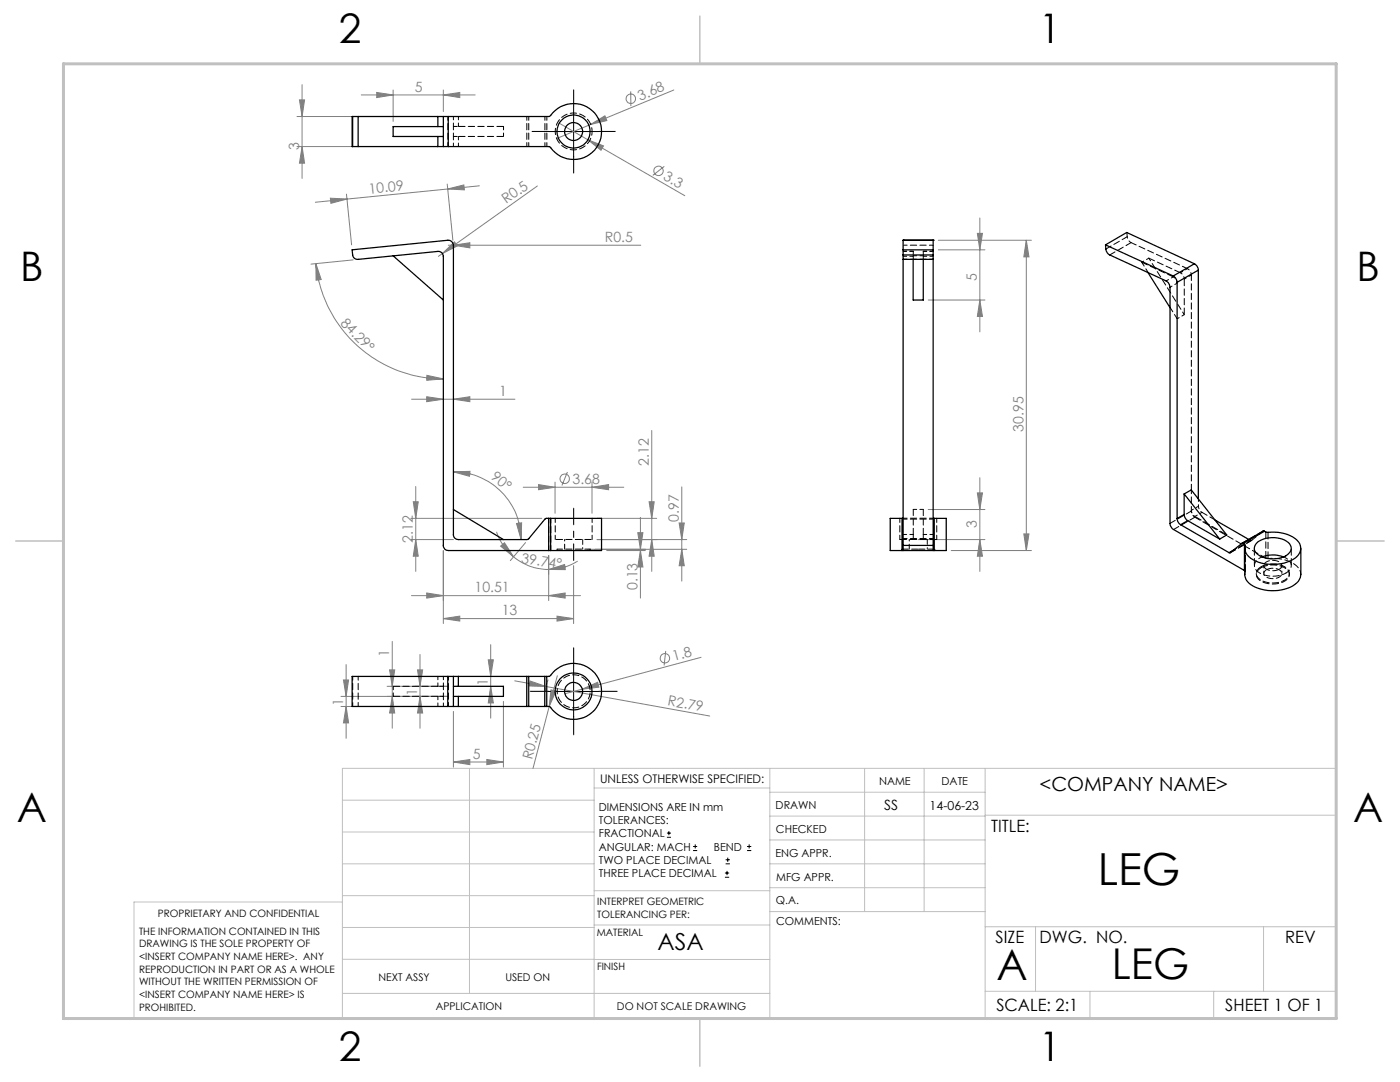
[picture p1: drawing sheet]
<svg xmlns="http://www.w3.org/2000/svg" width="279mm" height="216mm" viewBox="0 0 279 216" stroke-linecap="round" stroke-linejoin="round" font-family="sans-serif">
<g fill="none" stroke="#808080" stroke-width=".2">
<path d="M59.8 19.9h1l-.5 3.3zM60.3 16.9v18.7M72.1 18.9h22.7M75.2 18.5l3.3 .4-3.3 .6zM78.5 18v6.2M88.5 18.9l3.3-.4v1zM88.5 18v4.3M125.9 18.2v3M134.5 18l-23.4 9.7M59.3 23.2h11.1M59.3 29.2h11.1M60.3 29.2l.5 3.4h-1z"/>
<path d="M65.9 39.5l3.4 .2-3.3 .9zM69.1 38.7l1.1 10.2M89.3 36.7l1.1 11.2M89.4 37.7l-26.5 2.7M89.4 37.7l3.2-.8 .1 1zM95.7 37.1l-6.3 .6M107.2 37.1l-18.9 13.5M111.6 24.6l25.1 14.5M117.3 27.9l3.1 1.2-.5 .9zM117.9 24.8l2.8-1.7 .4 1zM132.6 33.2l-2.3 1.8M63 52.6l1.1 3.2-1 .1z"/>
<path d="M63 52.6a25.6 25.6 0 0 0 25.5 23M70.5 51.9l-8.4 .8M88.3 50.6l2.4-2.3 .6 .8zM88.3 50.6l-.8 .6M89.5 48.9h38.4M90.5 48.9l3.3-.5v1.1zM185.2 59.9h11.4M187.3 49.8h9.3M187.3 47.9h18.5M195.1 46.6h1l-.6 3.2zM195.5 43.5v22.7M195.5 59.9l.6 3.2h-1z"/>
<path d="M204.8 47.9l.6 3.4h-1.1zM204.8 47.9v62M82.1 79.7h20.7M85.2 79.2l3.3 .5-3.3 .5zM85.2 74.9l3.3 .7-3.3 .3zM90.5 79.7l3.3-.5v1zM83 97.1v16.9M90.5 94.2l3.3-.1-.1 .9zM90.5 94.2a13.6 13.6 0 0 1 13.5 13.5M104.4 97.2h20.1M107.5 96.7l3.3 .5-3.3 .5zM110.8 96.2v6.2"/>
<path d="M113.2 94.2l-1.1 2.7M118.1 97.2l3.4-.5v1zM118.1 96.2v6.2M130.1 85.9v28.1M136.1 97.2v18.8M195.1 98.4h1l-.6 3.3zM195.5 95.3v18.7M82 107.7h8.5M82 103.4h26.1M82.1 118.9h33.8M82.5 100.1h1l-.5 3.3zM83 107.7l.5 3.3h-1z"/>
<path d="M85.2 118.3l3.3 .6-3.3 .4zM88.5 109.9v14.5M99.1 106.1a11.2 11.2 0 0 0 3.4 5M99.9 109l.8-.7 1.8 2.8zM102.5 111.1a10.7 10.7 0 0 0 7 2.5M103.1 104.5l1-.2-.1 3.4zM104.9 108.3l-3.1 3.6M109.5 113.6l3.2-1 .1 1.1zM109.5 118.9l3.3-.6v1zM109.5 110.8v9M114.5 112.9v11.5M115.3 112a10.9 10.9 0 0 1-5.8 1.6"/>
<path d="M117.3 109.6h19.8M119.2 107.7h17.9M119.2 103.4h11.9M121.1 109.9h7.7M127.3 106.3h1l-.5 3.3zM127.8 109.9l.5 3.2h-1zM127.8 103.3v16M129.5 100.1h1.1l-.5 3.3zM130.1 107.7l.5 3.3h-1.1zM135.5 104.4h1.1l-.5 3.3zM136.1 109.6l.5 3.3h-1.1zM183.2 107.7h13.4"/>
<path d="M185.2 101.7h11.4M189.8 109.9h16M195.5 107.7l.6 3.3h-1zM204.3 106.5h1.1l-.6 3.4zM68.1 139h21.4M68.5 135.7h1.1l-.5 3.3zM69.1 132.6v14.7M77.3 136.9h12.2M77.8 133.7h1l-.5 3.2zM78.3 139l.5 3.3h-1zM78.3 128v17.3M83.3 133.7h1l-.5 3.2z"/>
<path d="M83.8 139l.5 3.3h-1zM83.8 130.6v14.7M88.5 123.4l3.3-.5v1zM88.5 123.4h26M97.4 131.7h1.1l-.6 3.3zM97.9 136.9l.6 3.4h-1.1zM97.9 128.6v14.7M100.5 139.9v13.2M102.7 135.9l38.9 7M105.8 135.9l3.2 1.1-3.4-.1zM109.4 135.6l-.4 1.1-.1 1.3M110 137.7l.9 .2-1.3 3.1z"/>
<path d="M111.2 122.9l3.3 .5-3.3 .5zM111.2 134.8l-4.8 18.6M116.2 137.5l3.1-1.4 .2 1zM116.2 137.5l-3.5 .9M132.9 129.9l-.4 2.9M139.9 131.2l-23.7 6.3M68.1 141h20.3M69.1 141l.5 3.3h-1.1zM90.5 152l3.3-.4v1zM90.5 142v11.1M90.5 152h10M97.2 151.6l3.3 .4-3.3 .6z"/>
<circle cx="125.9" cy="19.7" r=".95"/>
<circle cx="131.4" cy="34.1" r=".94"/>
<circle cx="112.7" cy="95.5" r=".95"/>
<circle cx="132.7" cy="131.3" r=".95"/>
</g>
<g fill="none" stroke="#000" stroke-width=".2">
<path d="M109.5 26.2h10M114.5 21.2v10.1M109.5 138h10M114.5 133v10M133.1 167.1h.8M133.1 166.2h.8M133.5 165.8v.9M138.3 169.7h.8M138.3 168.9h.8M138.7 168.5v.8M144.7 175h.8M144.7 174.2h.8"/>
<path d="M144.8 172.4h.9M144.8 171.6h.9M145.1 173.8v.8M145.2 171.1v.9M149.1 169.7h.8M149.1 168.9h.8M149.5 168.5v.8"/>
</g>
<path d="M114.5 101.4v10.4" fill="none" stroke="#000" stroke-width=".2" stroke-dasharray="15.2 1.3 1.3 1.3" stroke-dashoffset="11.9"/>
<path d="M109.5 26.2h-3.3M114.5 21.2v-3.3M114.5 31.2v3.3M119.5 26.2h3.3M109.5 137.9h-3.7M114.5 132.9v-3.6M119.5 137.9h3.7M114.5 142.9v3.7" fill="none" stroke="#000" stroke-width=".2" stroke-dasharray="15.2 1.3 1.3 1.3"/>
<g fill="none" stroke="#c0c0c0" stroke-width=".2">
<path d="M68.3 159.7h50.3M93.7 153.3v44.9M118.6 153.3v49.9M118.6 157.2h35M153.6 153.3v49.9M153.6 158.1h43M172.5 153.3v28.6M184.4 153.3v28.6M196.6 153.3v49.9M68.3 180h-41.6v23.2h240v-49.9h-198.4v49.9M68.3 166h50.3M68.3 178.7h50.3"/>
<path d="M68.3 172.4h50.3M118.6 177.7h35M153.6 162.8h43M153.6 177.1h43M153.6 172.4h43M153.6 167.6h43M196.6 162.7h70.1M68.3 198.2h85.3M68.3 191.4l85.3 .1M68.3 185.1h50.3M118.6 184.6h35M153.6 181.9h43"/>
<path d="M196.6 184.9h70.1M196.6 197.8h70.1M206.7 184.9v12.9M217.5 197.8v5.4M242.2 197.8v5.4M252.2 184.9v12.9"/>
</g>
<path d="M139.7 3.2v9.5M3.1 107.9h9.6M266.7 107.9h9.5M139.7 203.2v9.6" fill="none" stroke="#c0c0c0" stroke-width=".3"/>
<path d="M12.7 12.7h254v190.5h-254z" fill="none" stroke="#c0c0c0" stroke-width=".6"/>
<g fill="#808080">
<path d="M90.5 48.9l3.3-.5v1.1z"/>
<path d="M116.2 137.5l3.1-1.4 .2 1z"/>
<path d="M117.9 24.8l2.8-1.7 .4 1z"/>
<path d="M88.3 50.6l2.4-2.3 .6 .8z"/>
<path d="M110 137.7l.9 .2-1.3 3.1z"/>
<path d="M117.3 27.9l3.1 1.2-.5 .9z"/>
<path d="M105.8 135.9l3.2 1.1-3.4-.1z"/>
<path d="M103.1 104.5l1-.2-.1 3.4zM90.5 94.2l3.3-.1-.1 .9z"/>
<path d="M118.1 97.2l3.4-.5v1zM107.5 96.7l3.3 .5-3.3 .5zM111.2 122.9l3.3 .5-3.3 .5zM88.5 123.4l3.3-.5v1z"/>
<path d="M85.2 118.3l3.3 .6-3.3 .4zM109.5 118.9l3.3-.6v1zM85.2 79.2l3.3 .5-3.3 .5zM90.5 79.7l3.3-.5v1zM90.5 152l3.3-.4v1zM97.2 151.6l3.3 .4-3.3 .6zM75.2 18.5l3.3 .4-3.3 .6zM88.5 18.9l3.3-.4v1z"/>
<path d="M65.9 39.5l3.4 .2-3.3 .9zM89.4 37.7l3.2-.8 .1 1z"/>
<path d="M83 107.7l.5 3.3h-1zM82.5 100.1h1l-.5 3.3zM195.5 59.9l.6 3.2h-1zM195.1 46.6h1l-.6 3.2zM195.5 107.7l.6 3.3h-1zM195.1 98.4h1l-.6 3.3z"/>
<path d="M127.3 106.3h1l-.5 3.3zM127.8 109.9l.5 3.2h-1zM135.5 104.4h1.1l-.5 3.3zM136.1 109.6l.5 3.3h-1.1zM129.5 100.1h1.1l-.5 3.3zM130.1 107.7l.5 3.3h-1.1zM204.8 47.9l.6 3.4h-1.1zM204.3 106.5h1.1l-.6 3.4zM59.8 19.9h1l-.5 3.3zM60.3 29.2l.5 3.4h-1z"/>
<path d="M77.8 133.7h1l-.5 3.2zM78.3 139l.5 3.3h-1zM83.3 133.7h1l-.5 3.2zM83.8 139l.5 3.3h-1z"/>
<path d="M97.9 136.9l.6 3.4h-1.1zM97.4 131.7h1.1l-.6 3.3zM69.1 141l.5 3.3h-1.1zM68.5 135.7h1.1l-.5 3.3z"/>
<path d="M63 52.6l1.1 3.2-1 .1zM85.2 74.9l3.3 .7-3.3 .3z"/>
<path d="M99.9 109l.8-.7 1.8 2.8zM109.5 113.6l3.2-1 .1 1.1z"/>
</g>
<g fill="none" stroke="#000" stroke-width=".25">
<path d="M70.4 23.2h1.1M70.4 29.2h1.1M70.4 23.2h-.1v6h.1M70.4 23.2v6M71.5 23.2h15.9M71.5 29.2h15.9M71.5 23.2v6M87.4 29.2h1.1M87.4 23.2h1.1M87.4 23.2v2.1M87.4 27.2v2M88.5 23.2h1"/>
<path d="M88.5 29.2h1M88.5 23.2v6M88.5 25.3h-10v1.9h10M89.5 23.2h20.1a6 6 0 0 1 8.1-1.5 5.6 5.6 0 0 1 .6 8.6 5.6 5.6 0 0 1-8.6-1l-20.2-.1M89.5 23.2v6M78.5 51l10 8.9M180.2 50.9v.9M180.2 47.9h.1M180.2 51.8h6M180.2 47.9h6M180.2 49.8h6M180.2 50.9h6"/>
<path d="M180.2 47.9v3M180.2 51.8v57M182.2 51.8v8.1h2.1v-8.1M186.2 50.9v.9M186.2 47.9h.1M186.2 47.9v3M186.2 51.8v57M220.6 48.9l.1 .8a1.41 1.41 0 0 0 .8 1.2l11.2 5.2a1.66 1.66 0 0 1 .8 1.2v47.2a1.62 1.62 0 0 0 .7 1.2l14.2 8.1M220.6 48.9l13.5 6.2M220.6 48.9l4.3-2.5 13.5 6.2M229.1 54.4l4.4 7M234.1 55.1a1.66 1.66 0 0 1 .8 1.2"/>
<path d="M234.9 56.3v47.2M238.4 52.6a1.45 1.45 0 0 1 .7 1.3M238.4 52.6l-4.3 2.5M239.1 53.9l-4.2 2.4M239.1 53.9v45.7M236.3 98.6l1.4-.8 7.1 9-1.4 .8M236.3 98.6v4.1M236.3 98.6l7.1 9M90.5 101.7l10 6M109.5 109.9h.4M109.5 103.4h.4M109.5 103.4l-.7 .1-3.6 4.2h-13.7a.96 .96 0 0 1-1-1v-57.8a1.03 1.03 0 0 0-1.1-1l-19.1 1.9 .1 1.1a.97 .97 0 0 0 1.1 .9l15.9-1.6a.97 .97 0 0 1 1.1 1v57.6a.97 .97 0 0 0 1 1.1h20"/>
<path d="M109.5 103.4v6.5M109.9 103.4h10.2v6.5h-10.2M109.9 103.4v6.5M180 103.4h.2M180 109.9h.2M180 103.4h-2.3v6.5h2.3M180 103.4v6.5M180.2 108.8v1.1M180.2 109.9h6M180.2 108.8h6M186.2 108.8v1.1M186.2 103.4h.2"/>
<path d="M186.2 109.9h.2M186.4 103.4h2.4v6.5h-2.4M186.4 103.4v6.5M234.9 103.5a1.6 1.6 0 0 0 .7 1.2M235.6 104.7l9.7 5.6M236.3 102.7a1.6 1.6 0 0 0 .7 1.2M236.3 102.7l-1.4 .8M237 103.9l-1.4 .8M237 103.9l6.4 3.7M242.5 103.8l6.7 3.8M246.3 109.7l-1 .6M248.1 108.4h-.2l-2.4 1.9h-.2"/>
<path d="M248.1 108.4l.3 .2M248.4 113.8v.1M248.4 108.6v5.2M248.4 109.4v5.3a3.2 3.2 0 0 0 2.7 2.7 8.2 8.2 0 0 0 7.7-1.1l.7-1 .1-.6v-5.3M250.8 108.4a5.2 5.2 0 0 1 6.6 .1 1.55 1.55 0 0 1-.8 2.4 5.3 5.3 0 0 1-6-.7 1.38 1.38 0 0 1 .2-1.8zM251.9 111.1a6 6 0 0 1 4.3 0M252.3 106l.6 .2a7.6 7.6 0 0 1 6.2 1.9 2.34 2.34 0 0 1-1.1 3.6 8.5 8.5 0 0 1-8.8-.6 3.2 3.2 0 0 1-.8-2.4v-.1M252.3 106l-.2-.1-4.2 2.5M252.3 106l-4.2 2.4M89.4 135h1.1M89.4 135v6M89.4 135h-19.1v6h19.1"/>
<path d="M90.5 135h1M90.5 135v6M90.5 136.9h10v2.1h-10M91.5 135h13.6M91.5 135v1.9M91.5 139v2M105.1 135h.4M105.1 135v6M105.5 135h3.2M105.5 135v6M108.7 135h.4M108.7 135v6"/>
<path d="M109.1 135l.6-.1a5.6 5.6 0 0 1 8.4-1.2 5.6 5.6 0 0 1 0 8.5 5.6 5.6 0 0 1-8.4-1.2h-.6M109.1 135v6M89.4 141h1.1M90.5 141h1M91.5 141h13.6M105.1 141h.4M105.5 141h3.2M108.7 141h.4"/>
<circle cx="114.5" cy="26.2" r="3.3"/>
<circle cx="114.5" cy="26.2" r="1.79"/>
<circle cx="114.5" cy="138" r="3.7"/>
<circle cx="114.5" cy="138" r="1.81"/>
</g>
<path d="M233.5 61.4l1.4 2.2M109.5 103.4v6.4M109.9 109.8v-6.4M179.6 107.6h.7M186.3 107.6h.6M256.6 114.4a1.62 1.62 0 0 0 1.1-1.7 1.62 1.62 0 0 0-1.3-1.5l-.2-.1" fill="none" stroke="#000" stroke-width=".2" stroke-dasharray="1.3 .6" stroke-dashoffset=".3"/>
<path d="M110.8 107.6h7.4M244.8 106.7l-6.3-3.6" fill="none" stroke="#000" stroke-width=".2" stroke-dasharray="1.3 .6" stroke-dashoffset="-.2"/>
<path d="M237 53.6l-11.3-5.2M237.8 54.9v42.8M117.8 109.6h-6.6" fill="none" stroke="#000" stroke-width=".2" stroke-dasharray="1.3 .6" stroke-dashoffset=".2"/>
<path d="M182.3 51v-.9M182.3 51v.7M184.3 51v.7M184.3 51v-.9M225 47.2l-.1-.8M227.9 52.3l1.3 2.1M110.8 103.4v4.2M118.2 107.6v-4.2M179.6 103.4v4.2M186.9 107.6v-4.2M259.6 114.6a3.2 3.2 0 0 0-2.7-2.7l-1.8-.4h-2" fill="none" stroke="#000" stroke-width=".2" stroke-dasharray="1.3 .6" stroke-dashoffset=".4"/>
<g fill="none" stroke="#000" stroke-width=".2" stroke-dasharray="1.3 .6">
<path d="M182.3 50.1h.1M184.3 50.1h.1M227.9 52.3l6.3 2.9M229.3 51.5l6.3 2.9M111.2 109.6v.2M117.8 109.8v-.2M180 109.6v.2M182.3 106.6v-5M184.3 106.6v-5M186.6 109.8v-.2M237.8 101.8v.2M248.5 114.1l-.1 .5"/>
<path d="M248.5 114.1l-.1-.2M249.5 107.8h.3M249.5 107.8l-.3-.2M250.7 114.4v.2M252.1 106v-.1M252.6 111.4l.5 .1M257.3 114.6v-.2M78.5 138.9h8.9M78.5 136.9h8.9"/>
</g>
<path d="M112.7 107.6v2M116.3 109.6v-2M181.5 107.6v2M185.1 109.6v-2" fill="none" stroke="#000" stroke-width=".2" stroke-dasharray="1.3 .6" stroke-dashoffset="1"/>
<g fill="none" stroke="#000" stroke-width=".2" stroke-dasharray="1.3 .6" stroke-dashoffset=".5">
<path d="M89.4 23.2v6M90.5 27.2h1M90.5 25.2h1M105.1 23.2v6M105.5 29.2v-6M108.8 23.2v6M109.1 29.2v-6M118.2 26.2a3.7 3.7 0 0 1-5.4 3.3 3.7 3.7 0 0 1-.5-6.3 3.7 3.7 0 0 1 5.8 2.5l.1 .5M180.3 48.9h6M186.3 51.7h-6M180.3 107.5h6M180.3 103.4h6"/>
<path d="M182.3 106.6v1M184.3 106.6v1M186.3 103.6h-6M237.8 101.8v-4.1M251.9 111.1a1.69 1.69 0 0 0-1.4 1.1 1.69 1.69 0 0 0 .4 1.8 5.5 5.5 0 0 0 5.7 .4M70.4 134.9v6M88.5 136.9h-1.1M88.5 138.9h-1.1M71.5 140.9v-6M89.5 140.9v-6"/>
</g>
<g fill="none" stroke="#000" stroke-width=".2" stroke-dasharray="1.3 .6" stroke-dashoffset=".6">
<path d="M90.5 27.2v2M90.5 23.2v2M90.5 27.2v-2M91.5 29.2v-2M91.5 25.2v-2M100.5 25.2v2M180.3 50.1h2M182.3 51.1h-2M182.3 50.1h-2M184.3 51h-2M184.3 50.1h2M186.3 51.1h-2"/>
<path d="M186.3 50.1h-2M229.3 51.5l7 11.3M180.3 107.6h2M182.3 106.6h-2M182.3 101.6h2M184.3 107.6h2M184.3 107.6h-2M186.3 106.6h-2M78.5 138.9v-2M87.4 134.9v2M87.4 138.9v2M88.5 136.9v-2"/>
<path d="M88.5 138.9v-2M88.5 140.9v-2"/>
</g>
<g fill="none" stroke="#000" stroke-width=".2" stroke-dasharray="1.3 .6" stroke-dashoffset="-.1">
<path d="M100.5 27.2h-9M100.5 25.2h-9M236.3 62.8v-7.1M183.3 109.6h-3.3M186.6 109.6h-3.3M248.5 108.8v5.3M248.5 114v-5.2M250.3 109.4v3.4M251.7 113.1a4.8 4.8 0 0 1 5.3 .5 1.37 1.37 0 0 1-.6 2.2 4.8 4.8 0 0 1-5.3-.5 1.37 1.37 0 0 1 .6-2.2M251.7 113.3a4.8 4.8 0 0 1 5.3 .5 1.37 1.37 0 0 1-.6 2.2 4.8 4.8 0 0 1-5.3-.5 1.37 1.37 0 0 1 .6-2.2M252.6 106.1v5.3M252.8 113.7a.82 .82 0 0 0-.6 .9 .82 .82 0 0 0 .8 .7 2.1 2.1 0 0 0 2.8-.8 1.68 1.68 0 0 0-2-1.1l-1 .3"/>
<path d="M253.1 111.5v-5.3M255.3 113.6a.82 .82 0 0 0 .5-.9 .82 .82 0 0 0-.7-.7 2.1 2.1 0 0 0-2.9 .8 1.68 1.68 0 0 0 2.1 1.1l1-.3M257.7 112.8v-3.4"/>
</g>
<path d="M225.7 48.4a1.55 1.55 0 0 1-.7-1.2M239.2 99.5v1.5M237.8 101.8a1.56 1.56 0 0 0 .7 1.3M238.5 103.2a1.56 1.56 0 0 1-.7-1.2M239.2 101a1.56 1.56 0 0 0 .7 1.2M246.3 109.7l3.2-1.9M111.2 137.9a3.3 3.3 0 0 1 4.8-2.9 3.3 3.3 0 0 1 .4 5.6 3.3 3.3 0 0 1-5.2-2.1v-.6" fill="none" stroke="#000" stroke-width=".2" stroke-dasharray="1.3 .6" stroke-dashoffset=".7"/>
<g fill="none" stroke="#000" stroke-width=".2" stroke-dasharray="1.3 .6" stroke-dashoffset=".8">
<path d="M227.9 52.3l1.4-.8M233.5 57.3l1.4-.8M234.2 55.2l-1.5 .9M234.9 56.5a1.54 1.54 0 0 0-.7-1.3M236.3 55.7l1.5-.8M236.3 55.7a1.54 1.54 0 0 0-.7-1.3M237 53.6l-1.4 .8M237.8 54.9a1.54 1.54 0 0 0-.8-1.3M234.9 63.6l1.4-.8M237.8 101.8l1.4-.8M239.9 102.2l-1.4 .9M252.2 112.8v1.6"/>
<path d="M255.8 114.4v-1.6"/>
</g>
<path d="M221.5 50.9l4.2-2.5M225 47.2l-4.3 2.5M234.2 105.7l4.3-2.5M237.8 102l-4.3 2.4M242.5 103.7l-2.6-1.5M245.5 110.3l4.3-2.5M247.8 108.4l4.3-2.4M249.8 107.8l2.3-1.8M249.8 107.8l-4.2 2.5M252.6 111.4l-14.1-8.2" fill="none" stroke="#000" stroke-width=".2" stroke-dasharray="1.3 .6" stroke-dashoffset=".1"/>
<text font-size="8.8" x="219.1" y="176.7">LEG</text>
<g font-size="8.5">
<text x="198.9" y="195.5">A</text>
<text x="221.9" y="195.4">LEG</text>
</g>
<g font-size="8.1">
<text x="67.6" y="8.5">2</text>
<text x="207.3" y="8.5">1</text>
<text x="4" y="56.2">B</text>
<text x="270.7" y="56.2">B</text>
<text x="3.3" y="164.1">A</text>
<text x="270" y="164.1">A</text>
<text x="67.6" y="211.7">2</text>
<text x="207.3" y="211.7">1</text>
</g>
<text font-size="4.7" x="131.2" y="189.6">ASA</text>
<text font-size="3.9" x="207.5" y="157.8">&lt;COMPANY NAME&gt;</text>
<g font-size="3.4">
<text x="197.8" y="166">TITLE:</text>
<text x="198.7" y="188.1">SIZE</text>
<text x="207.5" y="188.1">DWG. NO.</text>
<text x="256.5" y="188.2">REV</text>
<text x="198.8" y="201.7">SCALE: 2:1</text>
<text x="244.5" y="201.7">SHEET 1 OF 1</text>
</g>
<g font-size="2.8" fill="#808080">
<text x="82.8" y="18.3">5</text>
<text x="127.8" y="20.1" transform="rotate(-22 127.8 20.1)">3.68</text>
<text x="59.7" y="29.9" transform="rotate(-90 59.7 29.9)">3</text>
<text x="132.2" y="35.8" transform="rotate(30 132.2 35.8)">3.3</text>
<text x="73.7" y="38.7" transform="rotate(-6 73.7 38.7)">10.09</text>
<text x="101" y="40.8" transform="rotate(-35 101 40.8)">R0.5</text>
<text x="120.7" y="48.3">R0.5</text>
<text x="195" y="56.1" transform="rotate(-90 195 56.1)">5</text>
<text x="67.8" y="64.6" transform="rotate(46 67.8 64.6)">84.29°</text>
<text x="99.7" y="79">1</text>
<text x="204.2" y="86.1" transform="rotate(-90 204.2 86.1)">30.95</text>
<text x="97.8" y="95.4" transform="rotate(39 97.8 95.4)">90°</text>
<text x="129.5" y="92.9" transform="rotate(-90 129.5 92.9)">2.12</text>
<text x="114.3" y="96.6">3.68</text>
<text x="135.5" y="104.2" transform="rotate(-90 135.5 104.2)">0.97</text>
<text x="195" y="105.4" transform="rotate(-90 195 105.4)">3</text>
<text x="82.4" y="108.4" transform="rotate(-90 82.4 108.4)">2.12</text>
<text x="103.9" y="112.3" transform="rotate(9 103.9 112.3)">39.74°</text>
<text x="94.7" y="118.2">10.51</text>
<text x="127.2" y="117.8" transform="rotate(-90 127.2 117.8)">0.13</text>
<text x="100.1" y="122.8">13</text>
<text x="77.7" y="131.1" transform="rotate(-90 77.7 131.1)">1</text>
<text x="134.5" y="132" transform="rotate(-15 134.5 132)">1.8</text>
<text x="97.3" y="136.9" transform="rotate(-90 97.3 136.9)">1</text>
<text x="68.5" y="140.9" transform="rotate(-90 68.5 140.9)">1</text>
<text x="83.2" y="138.9" transform="rotate(-90 83.2 138.9)">1</text>
<text x="133.2" y="140.7" transform="rotate(10 133.2 140.7)">R2.79</text>
<text x="94.4" y="151.4">5</text>
<text x="106.2" y="151.7" transform="rotate(-75 106.2 151.7)">R0.25</text>
</g>
<text font-size="2.8" x="176.5" y="161.6">SS</text>
<text font-size="2.5" x="185.5" y="161.6">14-06-23</text>
<text font-size="2.4" x="119.8" y="156.2">UNLESS OTHERWISE SPECIFIED:</text>
<g font-size="2.2">
<text x="119.5" y="161.8">DIMENSIONS ARE IN mm</text>
<text x="154.8" y="161.4">DRAWN</text>
<text x="175.4" y="156.6">NAME</text>
<text x="187.9" y="156.7">DATE</text>
<text x="119.5" y="164.4">TOLERANCES:</text>
<text x="119.5" y="167.1">FRACTIONAL</text>
<text x="154.9" y="166.3">CHECKED</text>
<text x="119.5" y="169.7">ANGULAR: MACH</text>
<text x="119.5" y="172.4">TWO PLACE DECIMAL</text>
<text x="142.5" y="169.7">BEND</text>
<text x="154.8" y="170.9">ENG APPR.</text>
<text x="119.5" y="175">THREE PLACE DECIMAL</text>
<text x="154.9" y="175.7">MFG APPR.</text>
<text x="154.9" y="180.4">Q.A.</text>
<text x="154.9" y="184.6">COMMENTS:</text>
</g>
<g font-size="2.1">
<text x="75.5" y="195.7">NEXT ASSY</text>
<text x="100.9" y="195.7">USED ON</text>
<text x="86.9" y="201.5">APPLICATION</text>
<text x="123.1" y="201.6">DO NOT SCALE DRAWING</text>
</g>
<g font-size="2">
<text x="31.5" y="182.9">PROPRIETARY AND CONFIDENTIAL</text>
<text x="119.2" y="180.6">INTERPRET GEOMETRIC</text>
<text x="119.2" y="183.1">TOLERANCING PER:</text>
<text x="27.8" y="186.5">THE INFORMATION CONTAINED IN THIS</text>
<text x="27.8" y="189">DRAWING IS THE SOLE PROPERTY OF</text>
<text x="27.8" y="191.6">&lt;INSERT COMPANY NAME HERE&gt;. ANY</text>
<text x="119.1" y="186.7">MATERIAL</text>
<text x="27.8" y="194.1">REPRODUCTION IN PART OR AS A WHOLE</text>
<text x="27.8" y="196.6">WITHOUT THE WRITTEN PERMISSION OF</text>
<text x="119.1" y="193.5">FINISH</text>
<text x="27.8" y="199.1">&lt;INSERT COMPANY NAME HERE&gt; IS</text>
<text x="27.8" y="201.7">PROHIBITED.</text>
</g>
</svg>
